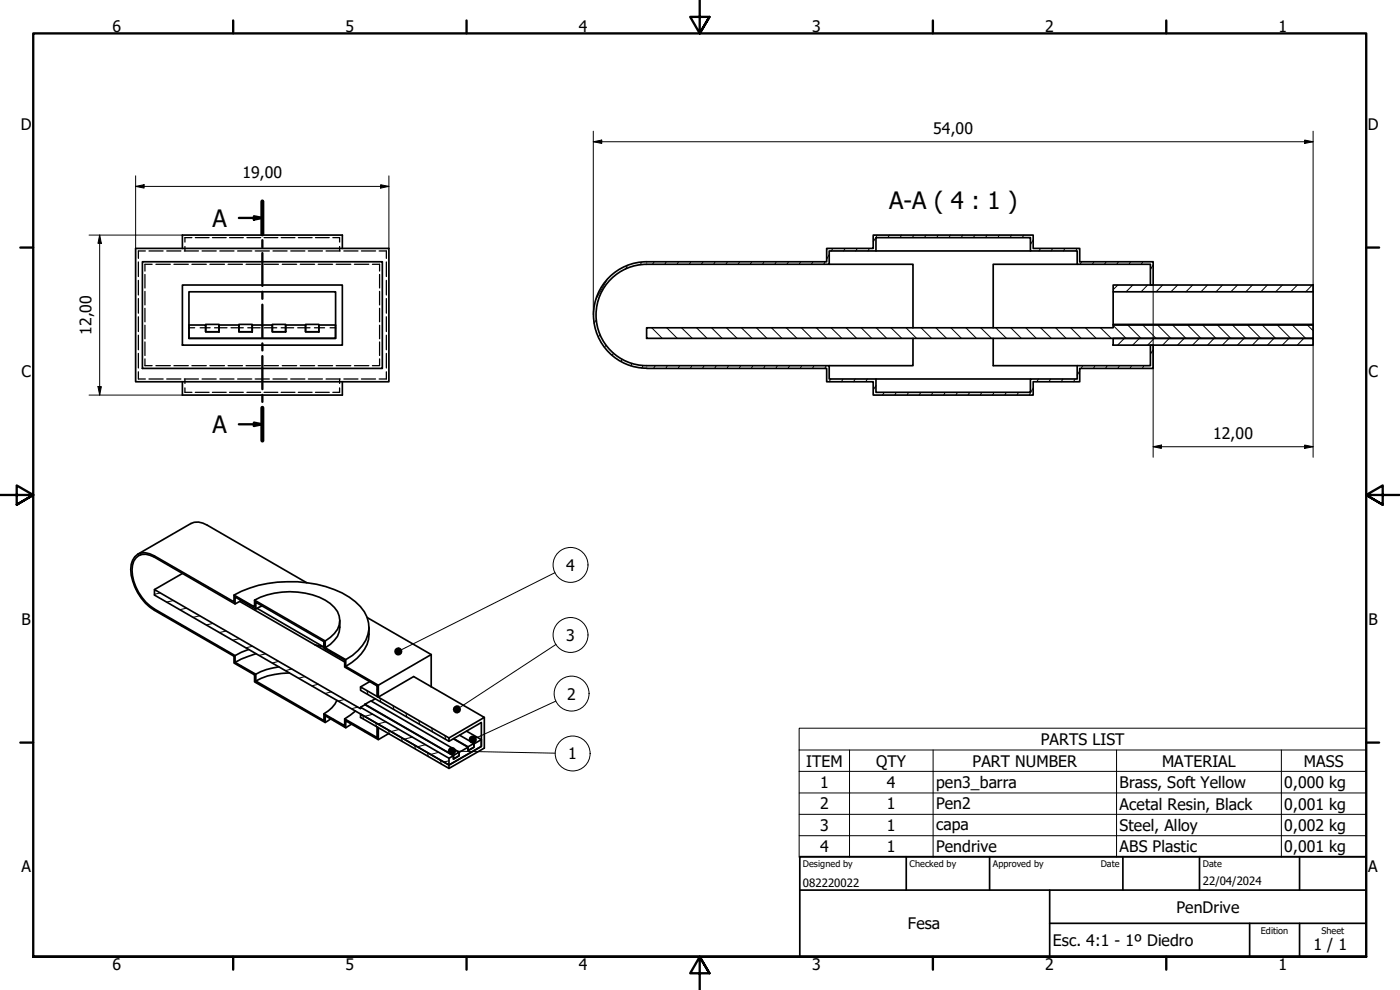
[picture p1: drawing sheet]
<svg xmlns="http://www.w3.org/2000/svg" width="420mm" height="297mm" viewBox="0 0 420 297" stroke-linecap="round" stroke-linejoin="round" font-family="sans-serif">
<!-- layer: Hatch (ISO) -->
<g fill="none" stroke="#000" stroke-width=".3">
<path d="M188.3 79.6l-.6 1.2M192.6 78.7l-.5 .8M196.3 78.5l-.5 .8M200 78.5l-.5 .8M203.6 78.5l-.4 .8M207.3 78.5l-.4 .8M211 78.5l-.5 .8M214.6 78.5l-.4 .8M218.3 78.5l-.4 .8M222 78.5l-.5 .8M225.6 78.5l-.4 .8M229.3 78.5l-.4 .8"/>
<path d="M233 78.5l-.5 .8M236.7 78.5l-.5 .8M240.3 78.5l-.5 .8M244 78.5l-.5 .8M247.6 78.5l-.4 .8M248.9 76.4l-.8 1.4M249.9 74.5l-.4 .8M253.6 74.5l-.4 .8M257.3 74.5l-.5 .8M260.9 74.5l-.4 .8M263.3 70.5l-1.2 2.1M267 70.5l-.6 .8"/>
<path d="M270.6 70.5l-.5 .8M274.3 70.5l-.5 .8M277.9 70.5l-.5 .8M281.6 70.5l-.5 .8M285.2 70.5l-.4 .8M288.9 70.5l-.4 .8M292.6 70.5l-.5 .8M296.2 70.5l-.4 .8M299.9 70.5l-.4 .8M303.6 70.5l-.5 .8M307.3 70.5l-.5 .8M310.1 72l-.9 1.4"/>
<path d="M312.3 74.5l-.5 .8M315.9 74.5l-.4 .8M319.6 74.5l-.4 .8M323.3 74.5l-.5 .8M324.6 78.5l-.4 .8M328.3 78.5l-.4 .8M332 78.5l-.5 .8M335.7 78.5l-.5 .8M339.3 78.5l-.5 .8M343 78.5l-.5 .8M346.1 79.5l-.9 1.4M178.9 95.9l-.6 1.1"/>
<path d="M182.4 83.6l-3.5 6.1M195.6 98.3l3.2 3.2M200.1 98.3l3.2 3.2M204.5 98.3l3.3 3.2M209 98.3l3.2 3.2M213.6 98.3l3.1 3.2M218 98.3l3.2 3.2M222.5 98.3l3.2 3.2M227 98.3l3.2 3.2M231.5 98.3l3.2 3.2M236 98.3l3.2 3.2M240.5 98.3l3.1 3.2"/>
<path d="M245 98.3l3.2 3.2M249.4 98.3l3.3 3.2M253.9 98.3l3.2 3.2M258.4 98.3l3.2 3.2M263 98.3l3.1 3.2M267.4 98.3l3.2 3.2M271.9 98.3l3.2 3.2M276.4 98.3l3.2 3.2M280.9 98.3l3.2 3.2M285.4 98.3l3.1 3.2M289.9 98.3l3.2 3.2M294.3 98.3l3.3 3.2"/>
<path d="M298.8 98.3l3.3 3.2M303.3 98.3l3.2 3.2M307.8 98.3l3.2 3.2M312.3 98.3l3.2 3.2M316.8 98.3l3.2 3.2M321.3 98.3l3.2 3.2M325.8 98.3l3.2 3.2M330.3 98.3l3.2 3.2M334.1 97.6l3.8 3.9M335.5 85.5l-1.4 1.4M338.5 97.5l4 4M340 85.5l-2.1 2.1"/>
<path d="M343 97.5l4 4M344.4 85.5l-1.9 2.1M347.4 97.5l4 4M348.9 85.5l-1.9 2.1M351.9 97.5l4 4M353.4 85.5l-2 2.1M356.4 97.5l4 4M357.9 85.5l-2 2.1M360.9 97.5l4 4M362.4 85.5l-2 2.1M365.4 97.5l4 4M366.9 85.5l-2 2.1"/>
<path d="M369.9 97.5l4 4M371.4 85.5l-2 2.1M374.4 97.5l4 4M375.9 85.5l-2 2.1M378.8 97.5l4 4M380.4 85.5l-2 2.1M383.3 97.5l4 4M384.9 85.5l-2.1 2.1M387.9 97.5l4 4M389.4 85.5l-2.1 2.1M392.4 97.5l1.7 1.7M393.8 85.5l-1.9 2.1"/>
<path d="M180 100.4l-.4 .8M181.9 103.6l-.5 .7M184.1 106l-.4 .7M186.8 107.8l-.5 .7M189.7 109l-.4 .8M193 109.7l-.4 .7M194.1 101.3l.2 .2M196.7 109.7l-.5 .8M200.3 109.7l-.5 .8M204 109.7l-.5 .8M207.6 109.7l-.4 .8M211.3 109.7l-.5 .8"/>
<path d="M214.9 109.7l-.4 .8M218.6 109.7l-.4 .8M222.3 109.7l-.5 .8M225.9 109.7l-.4 .8M229.6 109.7l-.4 .8M233.3 109.7l-.4 .8M237 109.7l-.5 .8M240.6 109.7l-.4 .8M244.3 109.7l-.5 .8M248 109.7l-.5 .8M249.3 113.7l-.4 .8M253 113.7l-.5 .8"/>
<path d="M256.7 113.7l-.5 .8M260.3 113.7l-.5 .8M262.9 115.7l-.8 1.3M265.4 117.7l-.5 .8M269 117.7l-.5 .8M272.7 117.7l-.5 .8M276.4 117.7l-.6 .8M280 117.7l-.5 .8M283.7 117.7l-.5 .8M287.3 117.7l-.4 .8M291 117.7l-.5 .8M294.6 117.7l-.4 .8"/>
<path d="M298.3 117.7l-.4 .8M302 117.7l-.4 .8M305.7 117.7l-.5 .8M310.1 116.4l-1.2 2.1M311.7 113.7l-.6 .8M315.3 113.7l-.5 .8M319 113.7l-.5 .8M322.6 113.7l-.4 .8M324 111.2l-.7 1.4M324.9 109.7l-.4 .8M328.6 109.7l-.4 .8M332.3 109.7l-.5 .8"/>
<path d="M336 109.7l-.5 .8M337.4 101.5l-2 2.1M339.6 109.7l-.4 .8M341.9 101.5l-2 2.1M343.3 109.7l-.5 .8M346.1 104.9l-.9 1.4M346.4 101.5l-2 2.1M350.9 101.5l-2 2.1M355.4 101.5l-2 2.1M359.9 101.5l-2 2.1M364.4 101.5l-2 2.1M368.9 101.5l-2.1 2.1"/>
<path d="M373.4 101.5l-2.1 2.1M377.8 101.5l-1.9 2.1M382.3 101.5l-1.9 2.1M386.8 101.5l-2 2.1M391.3 101.5l-2 2.1M394.1 103.2l-.3 .4M39.7 168.5l.2 .4M40.7 176.6l1.4 2.4M42 166l.2 .5M45.9 166.6l.4 .6M48.1 177.9l-1.7 .4M51.4 169.7l.4 .7"/>
<path d="M56.9 172.9l.4 .6M62.4 176.1l.3 .6M67.9 179.2l.4 .7M71.6 179.4l.4 .5M48.7 184.1l.3 .6M52 180.2l-2 .4M54.2 187.2l.3 .7M55.9 182.5l-1.9 .4M59.7 190.4l.4 .7M59.9 184.8l-1.9 .4M63.9 187.1l-2 .4M65.2 193.6l.3 .6"/>
<path d="M67.8 189.3l-2 .5M71.8 191.6l-2 .5M72.5 199.8l.3 .7M75.8 193.9l-2 .5M76.4 181.3l.4 .5M79.7 196.2l-2 .4M80.8 182.6l.4 .6M83.7 198.4l-2 .5M86.4 185.8l.3 .6M91.9 189l.3 .6M97.3 192.1l.3 .5M99.1 195.2l.4 .6"/>
<path d="M79.7 206l.4 .7M85.2 209.2l.4 .7M87.6 200.7l-1.9 .5M90.7 212.4l.4 .6M91.6 203l-2 .5M95.6 205.3l-2 .5M96.2 215.6l.4 .6M99.5 207.6l-2 .5M99.9 215.7l.4 .6M103.4 209.9l-1.9 .5M103.7 215.8l.3 .7M106.4 201.5l.3 .6"/>
<path d="M107.4 212.1l-1.9 .5M108.8 214.6l.4 1.2M109.2 219l.3 .6M110.1 207.2l.3 1.2M111.9 214.3l-2.5 .6M111.9 204.6l.4 .7M112.7 216.8l.3 1.2M113.2 219.6l.3 .5M113.2 206.9l.3 .5M114 209.4l.3 1.2M115.8 216.6l-2.5 .6M116.6 219.1l.3 1.2"/>
<path d="M117.9 211.7l.3 1.2M119.8 218.9l-2.5 .6M121.8 213.9l.3 1.2M125.7 216.1l.3 1.3M129.5 218.4l.4 1.2M120.5 221.3l.3 1.3M123.8 221.2l-2.5 .6M124.4 223.6l.3 1.2M127.7 223.4l-2.5 .7M128.3 225.9l.3 1.2M131.6 225.7l-2.4 .7M132.1 228.1l.4 1.2"/>
<path d="M133.5 220.6l.3 1.3M134.7 228.3l-1.5 .3"/>
</g>
<!-- layer: Hidden (ISO) -->
<g fill="none" stroke="#000" stroke-width=".38">
<path d="M41.5 78.6v4.4M43.6 75.3h-2.1v2.2M44.7 75.3h4.3M45.7 79.3h-2.2v2M46.8 79.3h4.3M50 75.3h4.3M52.2 79.3h4.3M55.3 75.3h4.3M55.5 74v1.3M57.6 71.3h-2.1v1.3M57.6 79.3h4.3M58.6 71.3h4.1"/>
<path d="M60.6 75.3h4.3M63 79.3h4.4M63.8 71.3h4.1M66 75.3h4.2M68.5 79.3h4.3M68.9 71.3h4.1M71.3 75.3h4.3M73.9 79.3h4.3M74.1 71.3h4.1M76.6 75.3h4.2M79.2 71.3h4.2M79.2 79.3h4.4"/>
<path d="M81.9 75.3h4.3M84.4 71.3h4.1M84.7 79.3h4.3M87.2 75.3h4.3M89.5 71.3h4.2M90.1 79.3h4.3M92.5 75.3h4.3M94.7 71.3h4.1M95.5 79.3h4.3M97.9 75.3h4.2M99.9 71.3h2v1.3M100.9 79.3h4.4"/>
<path d="M101.9 74v1.3M103.2 75.3h4.2M106.4 79.3h4.3M108.5 75.3h4.2M111.8 79.3h2.1v2M113.8 75.3h2.2v2.2M116 78.6v4.4M41.5 84.1v4.4M41.5 89.6v4.4M41.5 95v4.5M43.5 82.3v4.1M43.5 87.4v4.1"/>
<path d="M43.5 92.5v4.1M43.5 97.6v4M56.7 98.3h1.7M60.1 98.3h3M64.4 98.3h3.7M69.3 98.3h3.7M74.4 98.3h3.7M79.3 98.3h3.8M84.4 98.3h3.7M89.3 98.3h3.7M94.4 98.3h3M99.1 98.3h1.6"/>
<path d="M113.9 82.3v4.1M113.9 87.4v4.1M113.9 92.5v4.1M113.9 97.6v4M116 84.1v4.4M116 89.6v4.4M116 95v4.5M41.5 111.6v2.1h2.1M41.5 100.6v4.4M41.5 106v4.4M43.5 107.7v2h2.2M43.5 102.6v4.1"/>
<path d="M44.7 113.7h4.3M46.8 109.7h4.3M50 113.7h4.3M52.2 109.7h4.3M55.3 113.7h4.3M55.5 116.4v1.3h2.1M55.5 113.7v1.3M57.6 109.7h4.3M58.6 117.7h4.1M60.6 113.7h4.3M63 109.7h4.4M63.8 117.7h4.1"/>
<path d="M66 113.7h4.2M68.5 109.7h4.3M68.9 117.7h4.1M71.3 113.7h4.3M73.9 109.7h4.3M74.1 117.7h4.1M76.6 113.7h4.2M79.2 117.7h4.2M79.2 109.7h4.4M81.9 113.7h4.3M84.4 117.7h4.1M84.7 109.7h4.3"/>
<path d="M87.2 113.7h4.3M89.5 117.7h4.2M90.1 109.7h4.3M92.5 113.7h4.3M94.7 117.7h4.1M95.5 109.7h4.3M97.9 113.7h4.2M100.9 109.7h4.4M101.9 116.4v1.3h-2M101.9 113.7v1.3M103.2 113.7h4.2M106.4 109.7h4.3"/>
<path d="M108.5 113.7h4.2M113.9 107.7v2h-2.1M113.9 102.6v4.1M116 111.6v2.1h-2.2M116 100.6v4.4M116 106v4.4"/>
</g>
<!-- layer: Visible (ISO) -->
<g fill="none" stroke="#000" stroke-width=".51">
<path d="M40.7 74.5h76v40h-76zM42.7 78.5h72v32h-72zM54.7 74.5v-4h48v4M194.1 78.5h54v-4h14v-4h48v4h13.9v4h22.1v7h-.9v-6.2h-21.9v-4h-14.1v-4h-46.3v4h-14v4h-54.8M194.1 78.5a16 16 0 0 0-16 16 16 16 0 0 0 16 16M194.1 79.3a15.2 15.2 0 0 0-15.2 15.2 15.2 15.2 0 0 0 15.2 15.2M248.9 79.3h25.1v19M262.9 75.3h46.3M323.3 79.3h-25.2v19M54.7 85.5h48v18.1h-48zM56.7 87.6h44v13.9h-44zM61.7 97.3h4v2.3h-4z"/>
<path d="M65.7 99.6v-2.1h6v2.1h4M65.7 99.6h-4v-2.1h-5v4h44v-4h-5v2.1M71.7 97.3h4v2.3h-4zM75.7 99.6v-2.1h6v2.1h4M81.7 97.3h4v2.3h-4zM85.7 99.6v-2.1h6v2.1h4M91.7 97.3h4v2.3h-4zM194.1 98.3h140v-.8h60v4h-200zM334.1 85.5h60v2.1h-60zM334.1 97.5v-.2h60v.2M334.1 87.6v9.7M394.1 87.6v9.7"/>
<path d="M54.7 114.5v4h48v-4M194.1 109.7h54.8v4h14v4h46.3v-4h14.1v-4h21.9v-6.1h.9v6.9h-22.1v4h-13.9v4h-48v-4h-14v-4h-54M262.9 113.7h46.3M274 101.5v8.2h-25.1M298.1 101.5v8.2h25.2M334.1 101.5h60v2.1h-60zM40.4 167.1a3.9 3.9 0 0 1 4.6-.9l25.2 14.4v-2.1l6.2 3.6v-2l21.2 12.2v2.1l6.2 3.5v2l9.7 5.7v3.6l-.3-.2v-3.2l-9.8-5.7v-2l-6.2-3.6v-2l-20.4-11.8v2l-6.3-3.6v2.1l-24.1-14a4.4 4.4 0 0 0-5.6 .2 8.5 8.5 0 0 0 0 8.7 15 15 0 0 0 5.6 6.6l24.1 14v2l6.3 3.6v2l20.4 11.9v-2l6.2 3.5v-2l9.8 5.6v-3.2l.3 .3v3.5l-9.7-5.6v2.1l-6.2-3.7v2.1l-21.2-12.2v-2.1l-6.2-3.6v-2l-23.8-13.8a15.2 15.2 0 0 1-7-13.8zM41.3 166.3l16-9.2a4.9 4.9 0 0 1 4.9 .5l29.9 17.3M46.4 176.9l61.8 35.7v-.4l26.5 15.3v2l-88.3-51zM54.7 172.1l-8.3 4.8M70.2 178.5a37.6 37.6 0 0 1 32.5-.6 13.3 13.3 0 0 1 7.9 9 10.2 10.2 0 0 1-4.8 9.7l-2 1.3M71.9 180.5l31.5 18.1"/>
<path d="M72.4 180.2l-1.9 1M74.6 194.9l-4.1 1.8M76.4 180.1a23.4 23.4 0 0 1 21.2 0 7.8 7.8 0 0 1 4.4 6.1 6.4 6.4 0 0 1-2.9 5l-1.5 1.1M76.8 196.1l-4.3 1.6-2 1M77.1 182.5l20.1 11.7M78.7 181.8l-1.9 .9M97.2 192.5v1.7l-2.7-.7M102 186.2a7.4 7.4 0 0 1-4.4 8.2M110.2 185.3l19.2 11.1M110.7 188.2a10.6 10.6 0 0 1-5.2 10.6l-1.7 1.1M83.7 200.1a18.5 18.5 0 0 0-6.9 2.2M86.8 201.9a22.2 22.2 0 0 0-10 2.4"/>
<path d="M99.3 215.7l-1.7 1.1M101.1 210.2a8.7 8.7 0 0 1-3.9 4M105.5 217.3l-1.7 1.1M106.7 213.3l-3.3 2.4M108.2 214.2l26.5 15.3v1.1l-26.5-15.3zM109.5 211.3l1.8-1 26.5 15.4-1.7 1zM109.5 211.4l-1.3 .8M109.5 211.4l26.6 15.3M109.5 211.3v.1M110.9 204.5l-2.7 1.6M112.6 209.7l-1.2 .7M113.5 209.2l10.6-6.2 21.3 12.3-10.7 6.1-26.5-15.3v1l26.5 15.3v-1"/>
<path d="M113.5 205.6l15.9-9.2v9.7M140 219.4l4.5 2.5M145.4 215.3v9.2l-10.7 6.1M116.6 220.1l-3.1 1.8M136.1 226.7l-1.4 .8M136.1 221.7l4.4 2.5M137.8 225.7v1l-1.7 1.1v-1.1M137.9 220.6l4.3 2.5-1.7 1-4.4-2.5M140.5 224.2l-2.7 1.5v1l-1.7 1.1v-1.1M142.2 223.1v1.1l-1.7 1v-1.1M144.5 221.9v2.1l-9.8 5.5 9.8-5.5v-7.2l-9.8 5.6M144.5 221.9l-2.3 1.3v1l-1.7 1v-1"/>
</g>
<!-- layer: Section Line (ISO) -->
<g fill="none" stroke="#000" stroke-width=".7">
<path d="M71.7 65.4h7M76.2 64.9l2.5 .5-2.5 .5zM78.7 60.4v9.9M78.7 72.1v2.1M78.7 75.9v9.9M78.7 87.6v2M78.7 91.4v9.9M78.7 103v2.1M78.7 106.9v9.9M78.7 118.5v2.1M71.7 127.3h7M76.2 126.8l2.5 .5-2.5 .5z"/>
<path d="M78.7 122.4v9.8"/>
</g>
<path d="M78.7 60.4v9.9M78.7 122.4v9.8" fill="none" stroke="#000" stroke-width="1.2"/>
<path d="M76.2 64.9l2.5 .5-2.5 .5zM76.2 126.8l2.5 .5-2.5 .5z" fill="#000"/>
<!-- layer: Symbol (ISO) -->
<g fill="none" stroke="#000" stroke-width=".3">
<path d="M166.6 171.8l-46 23.1M166.9 193.3l-28.7 18.8M166.8 210.4l-23.8 10.9M136.9 225.3l29.7 .7M239.8 225v-6.5h170.2v6.5M239.8 225h170.2v6.4M239.8 225v32.2h170.2v-25.8M239.8 231.4h170.2M239.8 237.9h170.2M255 225v32.2M280 225v32.2M335.1 225v32.2"/>
<path d="M384.6 225v32.2M239.8 244.3h170.2M239.8 250.7h170.2"/>
<circle cx="171.2" cy="169.5" r="5.2"/>
<circle cx="171.2" cy="190.5" r="5.2"/>
<circle cx="171.5" cy="208.1" r="5.2"/>
<circle cx="171.9" cy="226.1" r="5.2"/>
</g>
<!-- layer: Border (ISO) -->
<g fill="none" stroke="#000" stroke-width=".7">
<path d="M70 6.1v3.9M140 6.1v3.9M210 0v10l-2.9-4.9h5.8l-2.9 4.9 2.9-4.9M280 6.1v3.9M350 6.1v3.9M6.1 74.3h3.9M410 74.3h3.9M0 148.5h10l-5-2.8v5.7l5-2.9-5 2.9M420 148.5h-10l5-2.8v5.7l-5-2.9 5 2.9M6.1 222.8h3.9M410 222.8h3.9M10 287.1v-277.1h400v277.1h-400h400"/>
<path d="M70 287.1v3.8M140 287.1v3.8M212.9 292l-2.9-4.9 2.9 4.9h-5.8l2.9-4.9v9.9M280 287.1v3.8M350 287.1v3.8"/>
</g>
<!-- layer: Title (ISO) -->
<path d="M240 257h170v30.1h-170zM272 257v10.1M297 257v10.1M337 257v10.1M360 257v10.1M390 257v10.1M240 267.1h170M315 277h95M315 267.1v20M375 277v10.1M390 277v10.1" fill="none" stroke="#000" stroke-width=".51"/>
<!-- layer: Dimension (ISO) -->
<g fill="none" stroke="#000" stroke-width=".3">
<path d="M178.1 39.4v55.1M394.1 39.4v48.2M40.7 55.9l2.5-.5v1zM40.7 55.9h76M40.7 52.8v21.7M114.2 55.4l2.5 .5-2.5 .5zM116.7 52.8v21.7M178.1 42.5l2.5-.5v1zM178.1 42.5h216M391.5 42l2.6 .5-2.6 .5zM26.7 70.5h28M29.9 70.5l.5 2.5h-1z"/>
<path d="M29.9 70.5v48M346.1 85.5v51.7M394.1 97.3v39.9M26.7 118.5h28M29.4 116h1l-.5 2.5zM346.1 134l2.5-.5v1zM346.1 134h48M391.5 133.5l2.6 .5-2.6 .5z"/>
</g>
<path d="M40.7 55.9l2.5-.5v1zM114.2 55.4l2.5 .5-2.5 .5zM178.1 42.5l2.5-.5v1zM391.5 42l2.6 .5-2.6 .5zM29.9 70.5l.5 2.5h-1zM29.4 116h1l-.5 2.5zM346.1 134l2.5-.5v1zM391.5 133.5l2.6 .5-2.6 .5z" fill="#000"/>
<!-- layer: Symbol (ISO) -->
<g fill="#000">
<circle cx="119.5" cy="195.4" r="1.26"/>
<circle cx="137.1" cy="212.8" r="1.26"/>
<circle cx="135.6" cy="225.3" r="1.25"/>
<circle cx="141.9" cy="221.9" r="1.25"/>
</g>
<g font-size="7.2">
<text x="266.8" y="62.6">A-A ( 4 : 1 )</text>
<text x="63.8" y="68">A</text>
<text x="63.8" y="129.9">A</text>
</g>
<g font-size="4.8">
<text x="33.7" y="9.6">6</text>
<text x="103.7" y="9.6">5</text>
<text x="173.7" y="9.6">4</text>
<text x="243.7" y="9.6">3</text>
<text x="313.7" y="9.6">2</text>
<text x="383.7" y="9.6">1</text>
<text x="6.2" y="38.9">D</text>
<text x="280.1" y="40.1">54,00</text>
<text x="410.5" y="38.9">D</text>
<text x="72.8" y="53.5">19,00</text>
<text x="27.5" y="100.5" transform="rotate(-90 27.5 100.5)">12,00</text>
<text x="6.4" y="113.1">C</text>
<text x="410.7" y="113.1">C</text>
<text x="364.1" y="131.6">12,00</text>
<text x="169.9" y="171.2">4</text>
<text x="6.4" y="187.4">B</text>
<text x="410.7" y="187.4">B</text>
<text x="169.9" y="192.3">3</text>
<text x="170.2" y="209.9">2</text>
<text x="170.5" y="227.8">1</text>
<text x="312.4" y="223.6">PARTS LIST</text>
<text x="241.9" y="230">ITEM</text>
<text x="263" y="230">QTY</text>
<text x="291.8" y="230">PART NUMBER</text>
<text x="348.7" y="230">MATERIAL</text>
<text x="391.3" y="230">MASS</text>
<text x="246.1" y="236.5">1</text>
<text x="266.2" y="236.5">4</text>
<text x="280.9" y="236.5">pen3_barra</text>
<text x="336" y="236.5">Brass, Soft Yellow</text>
<text x="385.4" y="236.5">0,000 kg</text>
<text x="246.1" y="242.9">2</text>
<text x="266.2" y="242.9">1</text>
<text x="280.9" y="242.9">Pen2</text>
<text x="336" y="242.9">Acetal Resin, Black</text>
<text x="385.4" y="242.9">0,001 kg</text>
<text x="246.1" y="249.3">3</text>
<text x="266.2" y="249.3">1</text>
<text x="280.9" y="248.9">capa</text>
<text x="336" y="249.4">Steel, Alloy</text>
<text x="385.4" y="249.4">0,002 kg</text>
<text x="246.1" y="255.7">4</text>
<text x="266.2" y="255.7">1</text>
<text x="280.9" y="255.8">Pendrive</text>
<text x="336" y="255.8">ABS Plastic</text>
<text x="385.4" y="255.8">0,001 kg</text>
<text x="6.4" y="261.7">A</text>
<text x="410.7" y="261.7">A</text>
<text x="353.1" y="273.8">PenDrive</text>
<text x="272.5" y="278.8">Fesa</text>
<text x="316" y="283.8">Esc. 4:1 - 1º Diedro</text>
<text x="394.2" y="285">1 / 1</text>
<text x="33.7" y="290.9">6</text>
<text x="103.7" y="290.9">5</text>
<text x="173.7" y="290.9">4</text>
<text x="243.7" y="290.9">3</text>
<text x="313.7" y="290.9">2</text>
<text x="383.7" y="290.9">1</text>
</g>
<g font-size="3.4">
<text x="241" y="266">082220022</text>
<text x="361" y="265.5">22/04/2024</text>
</g>
<g font-size="2.7">
<text x="241" y="260.1">Designed by</text>
<text x="273" y="260.1">Checked by</text>
<text x="298" y="260.1">Approved by</text>
<text x="330.3" y="260">Date</text>
<text x="361" y="260">Date</text>
<text x="378.4" y="280.1">Edition</text>
<text x="396.6" y="280.1">Sheet</text>
</g>
</svg>
